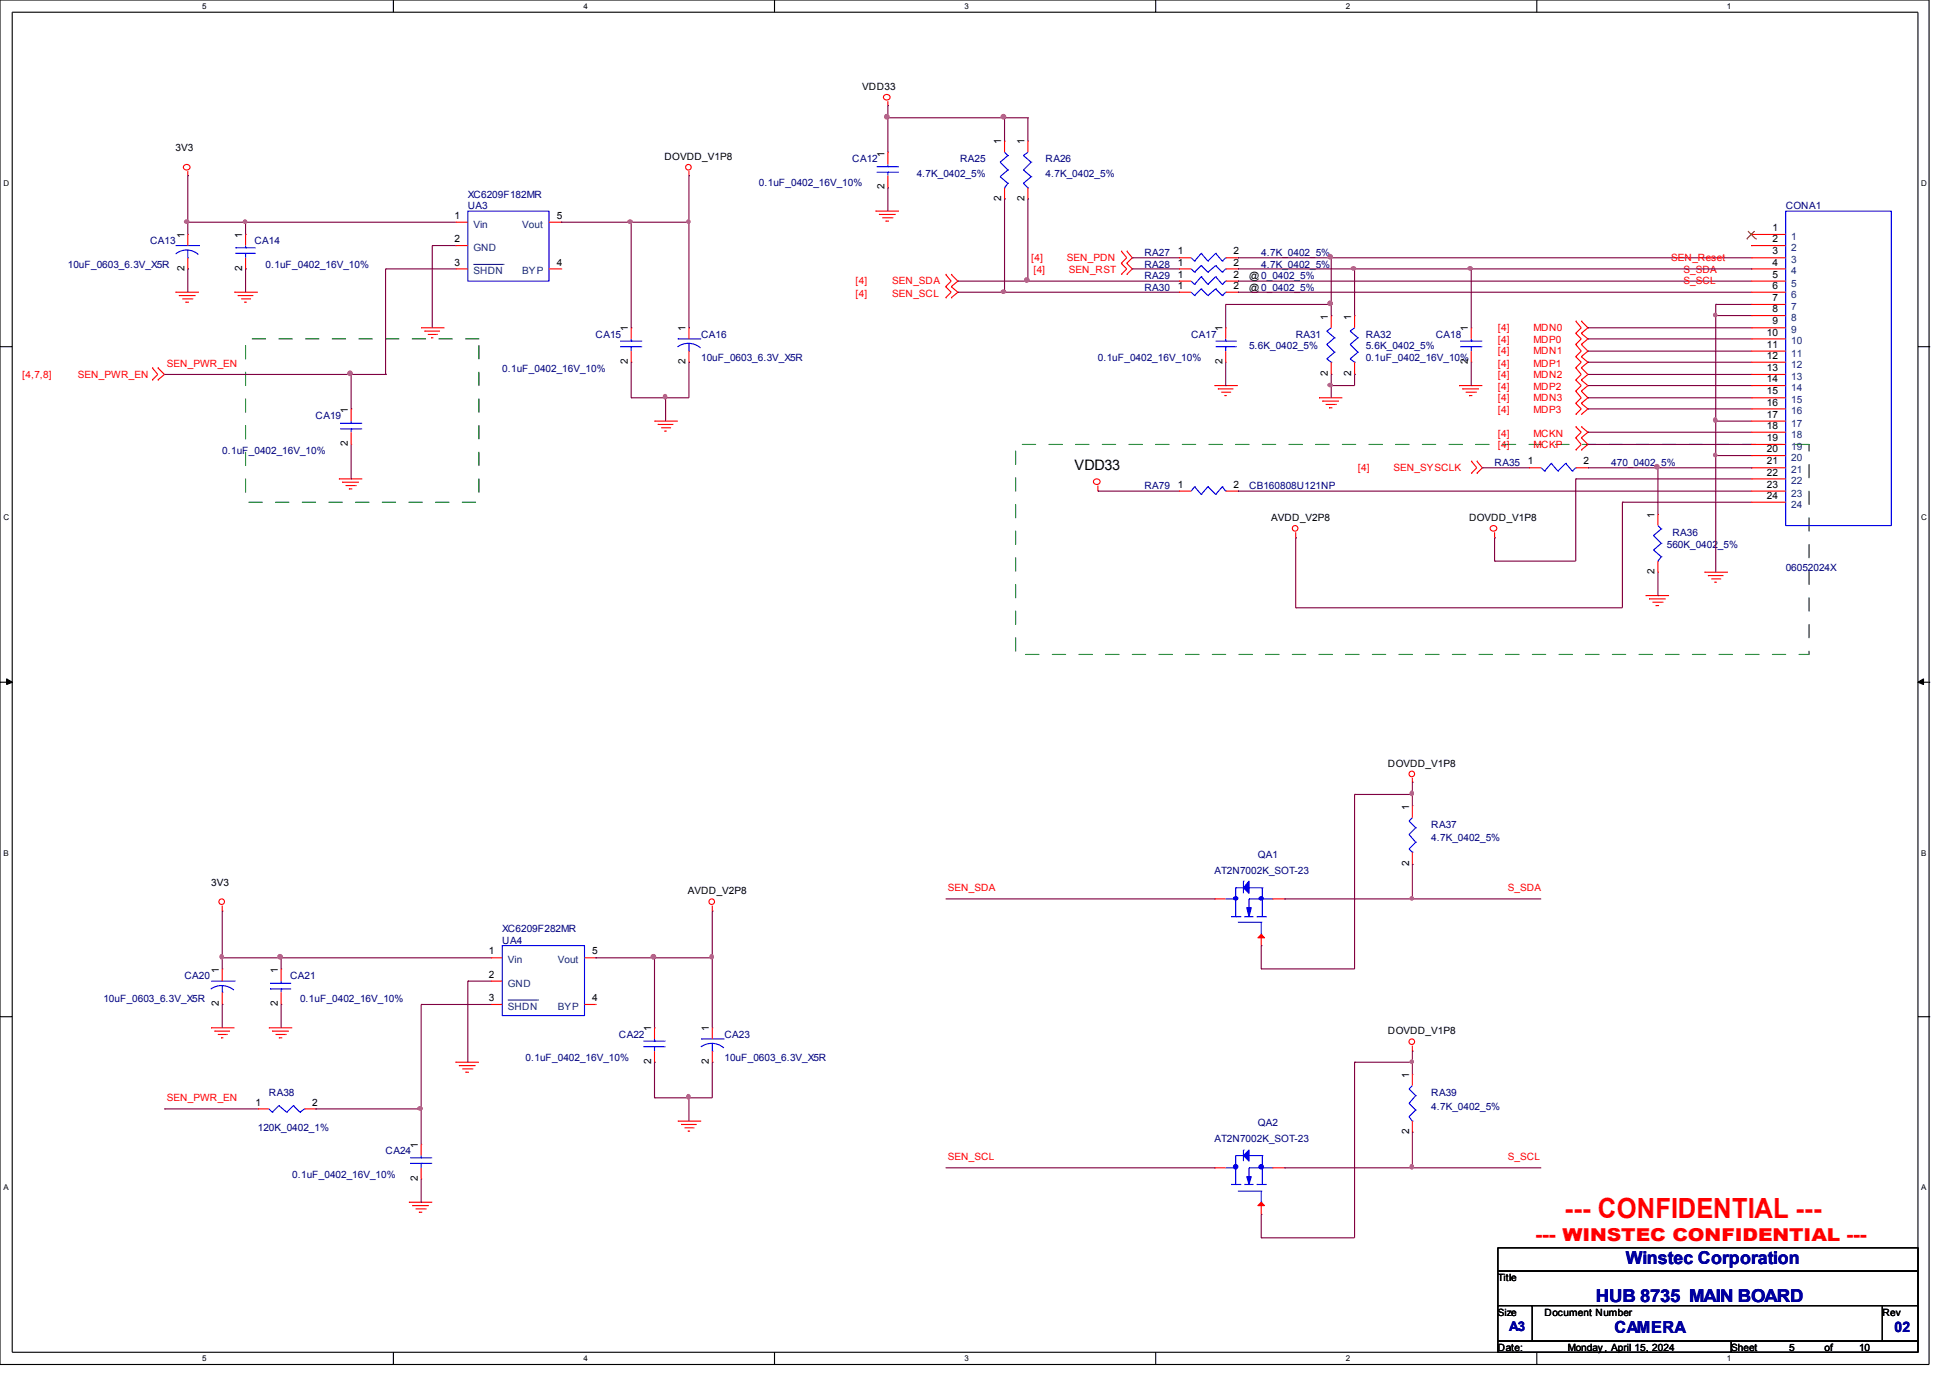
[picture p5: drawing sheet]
<svg xmlns="http://www.w3.org/2000/svg" width="297mm" height="210mm" viewBox="0 0 297 210" stroke-linecap="round" stroke-linejoin="round" font-family="sans-serif">
<path d="M0 0h294v207.9h-294zM1.9 1.9h290.4v204.2h-290.4z" fill="none" stroke="#000" stroke-width=".17"/>
<g fill="#fff">
<path d="M30.8 .3h.7v1.4h-.7z" fill-rule="evenodd"/>
<path d="M30.8 206.4h.7v1.4h-.7z" fill-rule="evenodd"/>
</g>
<path d="M59.9 0v1.9M59.9 206.1v1.8" fill="none" stroke="#000" stroke-width=".17"/>
<g fill="#fff">
<path d="M88.9 .3h.7v1.4h-.7z" fill-rule="evenodd"/>
<path d="M88.9 206.4h.7v1.4h-.7z" fill-rule="evenodd"/>
</g>
<path d="M118 0v1.9M118 206.1v1.8" fill="none" stroke="#000" stroke-width=".17"/>
<g fill="#fff">
<path d="M147 .3h.7v1.4h-.7z" fill-rule="evenodd"/>
<path d="M147 206.4h.7v1.4h-.7z" fill-rule="evenodd"/>
</g>
<path d="M176.1 0v1.9M176.1 206.1v1.8" fill="none" stroke="#000" stroke-width=".17"/>
<g fill="#fff">
<path d="M205.1 .3h.6v1.4h-.6z" fill-rule="evenodd"/>
<path d="M205.1 206.4h.6v1.4h-.6z" fill-rule="evenodd"/>
</g>
<path d="M234.2 0v1.9M234.2 206.1v1.8" fill="none" stroke="#000" stroke-width=".17"/>
<g fill="#fff">
<path d="M263.1 .3h.7v1.4h-.7z" fill-rule="evenodd"/>
<path d="M263.1 206.4h.7v1.4h-.7z" fill-rule="evenodd"/>
<path d="M.5 27.3h.9v1.3h-.9z" fill-rule="evenodd"/>
<path d="M292.8 27.3h.8v1.3h-.8z" fill-rule="evenodd"/>
<path d="M.5 78.2h.9v1.4h-.9z" fill-rule="evenodd"/>
<path d="M292.8 78.2h.8v1.4h-.8z" fill-rule="evenodd"/>
</g>
<path d="M0 52.8h1.9M292.3 52.8h1.8" fill="none" stroke="#000" stroke-width=".17"/>
<g fill="#fff">
<path d="M.5 129.4h.9v1.3h-.9z" fill-rule="evenodd"/>
<path d="M292.8 129.4h.8v1.3h-.8z" fill-rule="evenodd"/>
</g>
<path d="M0 104h1.9M292.3 104h1.8" fill="none" stroke="#000" stroke-width=".17"/>
<path d="M1 103.5l.9 .5-.9 .3zM292.3 104l.8-.5v.8z" fill="#000" stroke="#000" stroke-width=".17"/>
<g fill="#fff">
<path d="M.5 180.3h.9v1.4h-.9z" fill-rule="evenodd"/>
<path d="M292.8 180.3h.8v1.4h-.8z" fill-rule="evenodd"/>
</g>
<path d="M0 154.9h1.9M292.3 154.9h1.8M228.3 190.2h64v3.5h-64zM228.3 193.7h64v5.3h-64zM228.3 199h5.2v5.4h-5.2zM233.5 199h53.4v5.4h-53.4zM286.9 199h5.4v5.4h-5.4zM228.3 204.4h35.5v1.7h-35.5zM263.8 204.4h28.5v1.7h-28.5z" fill="none" stroke="#000" stroke-width=".17"/>
<path d="M37.4 51.6h35.6v24.9h-35.6zM154.8 67.7h120.9v32h-120.9z" fill="none" stroke="#008000" stroke-width=".17" stroke-dasharray="2 2 2 2 2 2 2 2"/>
<path d="M135.3 15.4v.7" fill="none" stroke="#f00" stroke-width=".17" stroke-dasharray="2 2 2 2 2 2 2 2" stroke-linecap="butt"/>
<g fill="none" stroke="#f00" stroke-width=".17">
<path d="M28.6 26.8h.1M28.6 35.7h.1M28.6 26.1v.7M28.6 35.7v1.7M28.6 39.3v1.7M37.4 35.7h.1M37.4 35.7v1.7M37.4 39.3v1.7M69.4 33.9h.1M69.4 37.4h.1M69.4 33.9h1.9M69.4 37.4h1.9"/>
<path d="M83.7 33.9h1.8M85.5 33.9h.1M105 26.8h.1M105 26.1v.7M133.4 32.2h.1M133.4 32.2h3.6M133.9 32.7h.1M133.9 32.7h2.6M134.5 33.2h1.5M135 33.7h.1M135 33.7h.5M135.3 23.2h.1"/>
<path d="M135.3 28.6h.1M135.3 23.2v1.9M135.3 26.8v1.8M136 33.2h.1M153.1 21.5h.1M153.1 30.3h.1M153.1 21.5v1.7M153.1 28.6v1.7M156.6 21.5h.1M156.6 30.3h.1M156.6 21.5v1.7M156.6 28.6v1.7"/>
<path d="M170.9 38.3h.1M170.9 38.3l.8 1-.8 .8M171.7 38.3h.1M171.7 38.3l.9 1-.9 .8M179.7 39.3h.1M179.7 39.3h1.8M186.8 39.3h1.8M188.6 39.3h.1M266.9 35.7h.1M266.9 37.4h.1M266.9 39.3h.1M266.9 37.4h5.2"/>
<path d="M266.9 35.7h5.2M266.9 39.3h5.2M23.2 57.9h.1M23.2 56h.1M23.2 56l.8 1.1-.8 .8M24 56h.1M24 57.9h.1M24 56l1.1 1.1-1.1 .8M26.8 44.5h.1M26.8 44.5h3.5M27.3 45h.1M27.3 45h2.5"/>
<path d="M27.8 45.6h1.5M28.3 46.1h.1M28.3 46.1h.5M28.6 41h.1M29.3 45.6h.1M35.7 44.5h.1M35.7 44.5h3.6M36.2 45h.1M36.2 45h2.4M36.7 45.6h1.4M37.3 46.1h.1M37.3 46.1h.3"/>
<path d="M37.4 41h.1M38.1 45.6h.1M64.2 50h.1M64.2 50h3.5M64.7 50.5h.1M64.7 50.5h2.4M65.2 51h1.3M65.7 51.5h.1M65.7 51.5h.3M66.5 51h.1M69.4 41h.1M69.4 41h1.9"/>
<path d="M83.7 41h1.8M85.5 41h.1M96.2 50h.1M96.2 55.2h.1M96.2 50v1.6M96.2 53.5v1.7M105 50h.1M105 55.2h.1M105 50v1.6M105 53.5v1.7M144.1 43.7h.1M144.1 41.8h.1"/>
<path d="M144.1 45.4h.1M144.1 41.8l.8 1-.8 .9M144.1 43.7l.8 .8-.8 .9M144.9 41.8h.1M144.9 43.7h.1M144.9 45.4h.1M144.9 41.8l1.1 1-1.1 .9M144.9 43.7l1.1 .8-1.1 .9M170.9 40.1h.1M170.9 41.8h.1M170.9 40.1l.8 .9-.8 .8M171.7 40.1h.1"/>
<path d="M171.7 41.8h.1M171.7 40.1l.9 .9-.9 .8M179.7 42.8h.1M179.7 44.5h.1M179.7 41h.1M179.7 44.5h1.8M179.7 42.8h1.8M179.7 41h1.8M185.1 58.8h.1M185.1 58.8h3.5M185.6 59.3h.1M185.6 59.3h2.4"/>
<path d="M186.1 59.8h1.4M186.8 50h.1M186.8 55.2h.1M186.8 44.5h1.8M186.8 42.8h1.8M186.8 41h1.8M186.8 50v1.6M186.8 53.5v1.7M187.5 59.8h.1M188.6 42.8h.1M188.6 44.5h.1M188.6 41h.1"/>
<path d="M202.9 48.1h.1M202.9 57.1h.1M202.9 48.1v1.9M202.9 55.2v1.9M206.4 48.1h.1M206.4 57.1h.1M206.4 48.1v1.9M206.4 55.2v1.9M222.3 58.8h.1M222.3 58.8h3.6M222.8 59.3h.1M222.8 59.3h2.6"/>
<path d="M223.4 59.8h1.5M224.2 50h.1M224.2 55.2h.1M224.2 50v1.6M224.2 53.5v1.7M224.9 59.8h.1M240.1 56h.1M240.1 54.4h.1M240.1 52.5h.1M240.1 50.8h.1M240.1 48.9h.1M240.1 59.6h.1"/>
<path d="M240.1 57.9h.1M240.1 54.4l.9 .8-.9 .8M240.1 52.5l.9 1-.9 .9M240.1 48.9l.9 1.1-.9 .8M240.1 50.8l.9 .8-.9 .9M240.1 57.9l.9 .9-.9 .8M240.1 56l.9 1.1-.9 .8M240.1 59.6l.9 1-.9 .9M241 54.4h.1M241 56h.1M241 52.5h.1M241 48.9h.1"/>
<path d="M241 50.8h.1M241 57.9h.1M241 59.6h.1M241 54.4l1 .8-1 .8M241 52.5l1 1-1 .9M241 48.9l1 1.1-1 .8M241 50.8l1 .8-1 .9M241 57.9l1 .9-1 .8M241 56l1 1.1-1 .8M241 59.6l1 1-1 .9M266.9 41h.1M266.9 42.8h.1"/>
<path d="M266.9 44.5h.1M266.9 46.4h.1M266.9 48.1h.1M266.9 50h.1M266.9 51.6h.1M266.9 53.5h.1M266.9 55.2h.1M266.9 57.1h.1M266.9 58.8h.1M266.9 44.5h5.2M266.9 50h5.2M266.9 58.8h5.2"/>
<path d="M266.9 42.8h5.2M266.9 41h5.2M266.9 46.4h5.2M266.9 48.1h5.2M266.9 51.6h5.2M266.9 53.5h5.2M266.9 55.2h5.2M266.9 57.1h5.2M51.6 73h.1M51.6 73h3.6M52.2 73.5h.1M52.2 73.5h2.5"/>
<path d="M52.7 74h1.5M53.2 74.5h.1M53.2 74.5h.5M53.5 62.3h.1M53.5 67.7h.1M53.5 62.3v1.9M53.5 65.9v1.8M54.2 74h.1M99.7 64.2h.1M99.7 64.2h3.6M100.2 64.7h.1M100.2 64.7h2.4"/>
<path d="M100.8 65.2h1.3M101.3 65.7h.1M101.3 65.7h.3M102.1 65.2h.1M167.3 74.8h.1M167.3 74v.8M179.7 74.8h.1M179.7 74.8h1.8M186.6 60.3h.1M186.6 60.3h.3M186.8 74.8h1.8M188.6 74.8h.1"/>
<path d="M201 60.6h.1M201 60.6h3.6M201.5 61.1h.1M201.5 61.1h2.5M202 61.6h1.5M202.5 62.1h.1M202.5 62.1h.5M203.5 61.6h.1M223.9 60.3h.1M223.9 60.3h.5M224.2 72.1h.1M224.2 70.3h.1"/>
<path d="M224.2 70.3l.8 1-.8 .8M225 70.3h.1M225 72.1h.1M225 70.3l.9 1-.9 .8M233 71.3h.1M233 71.3h1.9M240.1 68.6h.1M240.1 66.7h.1M240.1 65h.1M240.1 63.2h.1M240.1 61.5h.1M240.1 66.7l.9 1-.9 .9"/>
<path d="M240.1 65l.9 .9-.9 .8M240.1 61.5l.9 .8-.9 .9M240.1 71.3h1.9M241 66.7h.1M241 68.6h.1M241 65h.1M241 61.5h.1M241 63.2h.1M241 66.7l1 1-1 .9M241 65l1 .9-1 .8M241 61.5l1 .8-1 .9M242 71.3h.1"/>
<path d="M252.6 78.4h.1M252.6 78.4v1.7M266.9 60.6h.1M266.9 62.3h.1M266.9 64.2h.1M266.9 65.9h.1M266.9 67.7h.1M266.9 69.4h.1M266.9 71.3h.1M266.9 73h.1M266.9 74.8h.1M266.9 76.5h.1"/>
<path d="M266.9 64.2h5.2M266.9 60.6h5.2M266.9 73h5.2M266.9 62.3h5.2M266.9 65.9h5.2M266.9 67.7h5.2M266.9 69.4h5.2M266.9 71.3h5.2M266.9 74.8h5.2M266.9 76.5h5.2M197.4 82h.1M197.4 81.1v.9"/>
<path d="M227.8 82h.1M227.8 81.1v.9M250.8 90.8h.1M250.8 90.8h3.5M251.3 91.3h.1M251.3 91.3h2.5M251.8 91.8h1.5M252.3 92.3h.1M252.3 92.3h.5M252.6 87.2h.1M252.6 85.5v1.7M253.3 91.8h.1"/>
<path d="M259.8 87.2h.1M259.8 87.2h3.5M260.3 87.7h.1M260.3 87.7h2.3M260.8 88.2h1.3M261.3 88.7h.1M261.3 88.7h.3M262.1 88.2h.1M215.2 119.2h.1M215.2 118.5v.7M33.9 138.9h.1M33.9 138v.9"/>
<path d="M108.5 138.9h.1M108.5 138v.9M185.1 137h.1M185.1 137h1.7M193.9 137h1.8M195.7 137h.1M215.2 122.8h.1M215.2 131.7h.1M215.2 122.8v1.8M215.2 129.9v1.8M32.2 156.6h.1M32.2 156.6h3.5"/>
<path d="M32.7 157.1h.1M32.7 157.1h2.4M33.2 157.6h1.3M33.7 158.2h.1M33.7 158.2h.3M33.9 147.7h.1M33.9 153.1h.1M33.9 147.7v1.8M33.9 151.2v1.9M34.5 157.6h.1M41 156.6h.1M41 156.6h3.5"/>
<path d="M41.5 157.1h.1M41.5 157.1h2.5M42 157.6h1.5M42.5 158.2h.1M42.5 158.2h.5M42.8 147.7h.1M42.8 153.1h.1M42.8 147.7v1.8M42.8 151.2v1.9M43.5 157.6h.1M74.8 146h.1M74.8 153.1h.1"/>
<path d="M74.8 149.5h.1M74.8 146h1.7M74.8 153.1h1.7M74.8 149.5h1.7M89.1 146h1.7M89.1 153.1h1.7M90.8 146h.1M90.8 153.1h.1M99.7 156.6h.1M99.7 156.6v1.7M108.5 156.6h.1M108.5 156.6v1.7"/>
<path d="M192.2 144.1h.1M192.2 142.4v1.7M215.2 159.3v.9M39.3 169h.1M39.3 169h1.7M46.4 169h1.7M48.1 169h.1M64.2 174.4h.1M64.2 179.7h.1M64.2 174.4v1.7M64.2 178v1.7M69.4 161.9h.1"/>
<path d="M69.4 161.9h3.6M69.9 162.4h.1M69.9 162.4h2.6M70.4 162.9h1.6M71 163.4h.1M71 163.4h.5M72 162.9h.1M99.7 161.9h.1M99.7 160.2v1.7M103.3 170.9h.1M103.3 170.9h3.5M103.8 171.4h.1"/>
<path d="M103.8 171.4h2.4M104.3 171.9h1.4M104.8 172.4h.1M104.8 172.4h.4M105.7 171.9h.1M108.5 161.9h.1M108.5 160.2v1.7M185.1 178h.1M185.1 178h1.7M193.9 178h1.8M195.7 178h.1M215.2 160.2h.1"/>
<path d="M215.2 163.7h.1M215.2 172.6h.1M215.2 163.7v1.7M215.2 170.9v1.7M62.3 183.2h.1M62.3 183.2h3.6M62.8 183.7h.1M62.8 183.7h2.6M63.3 184.2h1.6M63.8 184.7h.1M63.8 184.7h.5M64.9 184.2h.1"/>
<path d="M192.2 185.1h.1M192.2 183.2v1.9"/>
<circle cx="135.2" cy="14.8" r=".47"/>
<circle cx="28.5" cy="25.5" r=".47"/>
<circle cx="104.9" cy="25.5" r=".42"/>
<circle cx="167.2" cy="73.4" r=".47"/>
<circle cx="197.4" cy="80.5" r=".42"/>
<circle cx="227.6" cy="80.5" r=".47"/>
<circle cx="215.1" cy="117.9" r=".42"/>
<circle cx="33.8" cy="137.4" r=".42"/>
<circle cx="108.5" cy="137.4" r=".42"/>
<circle cx="215.1" cy="158.8" r=".42"/>
</g>
<g fill="none" stroke="#00f" stroke-width=".17">
<path d="M26.8 37.4h3.5M28.6 39.3h.1M28.6 38.1a2.65 2.65 0 0 1 1.6 .7M28.6 38.1l-.9 .1-.9 .5M28.6 38.1v1.2M30.3 37.4h.1M35.9 38.6h.1M35.9 37.8h.1M35.9 38.6h3M35.9 37.8h3M37.4 37.8h.1M37.4 38.6h.1"/>
<path d="M37.4 37.4v.4M37.4 38.6v.7M71.3 32.2h12.4v10.6h-12.4zM133.6 26.2h3.2M133.6 25.4h3.2M135.3 25.4h.1M135.3 26.2h.1M135.3 25.1v.3M135.3 26.2v.6M136.8 26.2h.1M136.8 25.4h.1M152.4 24.7h.1"/>
<path d="M152.4 26.9h.1M152.4 24.7l1.2 1.2M152.4 26.9l1.2 1M153.1 28.6h.1M153.1 23.2l.5 .5M153.6 23.7h.1M153.6 25.9h.1M153.6 27.9h.1M153.6 23.7l-1.2 1M153.6 25.9l-1.2 1M153.6 27.9l-.5 .7M156 23.7h.1"/>
<path d="M156 25.9h.1M156 27.9h.1M156 23.7l1.1 1M156 25.9l1.1 1M156 27.9l.6 .7M156.6 28.6h.1M156.6 23.2l-.6 .5M157.1 24.7h.1M157.1 26.9h.1M157.1 24.7l-1.1 1.2M157.1 26.9l-1.1 1M181.5 39.3l.5 .5"/>
<path d="M182 39.8h.1M183 38.6h.1M183 38.6l-1 1.2M183 38.6l1.1 1.2M184.1 39.8h.1M185.3 38.6h.1M185.3 38.6l-1.2 1.2M185.3 38.6l1 1.2M186.3 39.8h.1M186.8 39.3h.1M186.8 39.3l-.5 .5M272.1 32.2h16.1v47.9h-16.1z"/>
<path d="M94.5 52.8h3.2M94.5 52h3.2M96.2 52h.1M96.2 52.8h.1M96.2 51.6v.4M96.2 52.8v.7M97.7 52.8h.1M97.7 52h.1M103.3 51.6h.1M103.3 51.6h3.5M105 53.5h.1M105 52.3h-.1a2.82 2.82 0 0 0-1.6 .5"/>
<path d="M105 52.3l1.1 .3 .6 .4M105 52.3v1.2M181.5 42.8l.5 .5M181.5 44.5l.5 .5M181.5 41l.5 .5M182 43.3h.1M182 45h.1M182 41.5h.1M183 42.2h.1M183 44h.1M183 40.5h.1M183 42.2l-1 1.1"/>
<path d="M183 42.2l1.1 1.1M183 44l-1 1M183 44l1.1 1M183 40.5l-1 1M183 40.5l1.1 1M184.1 43.3h.1M184.1 45h.1M184.1 41.5h.1M185.3 42.2h.1M185.3 44h.1M185.3 40.5h.1M185.3 42.2l-1.2 1.1"/>
<path d="M185.3 42.2l1 1.1M185.3 44l-1.2 1M185.3 44l1 1M185.3 40.5l-1.2 1M185.3 40.5l1 1M185.3 52.8h3M185.3 52h3M186.3 43.3h.1M186.3 45h.1M186.3 41.5h.1M186.8 42.8h.1M186.8 44.5h.1"/>
<path d="M186.8 41h.1M186.8 52h.1M186.8 52.8h.1M186.8 42.8l-.5 .5M186.8 44.5l-.5 .5M186.8 41l-.5 .5M186.8 51.6v.4M186.8 52.8v.7M188.3 52.8h.1M188.3 52h.1M202.2 50.5h.1M202.2 52.5h.1"/>
<path d="M202.2 54.7h.1M202.2 50.5l1.2 1M202.2 52.5l1.2 1.2M202.2 54.7l.7 .5M202.9 55.2h.1M202.9 50l-.7 .5M203.4 51.5h.1M203.4 53.7h.1M203.4 51.5l-1.2 1M203.4 53.7l-1.2 1M205.7 50.5h.1M205.7 52.5h.1"/>
<path d="M205.7 54.7h.1M205.7 50.5l1.2 1M205.7 52.5l1.2 1.2M205.7 54.7l.7 .5M206.4 55.2h.1M206.4 50l-.7 .5M206.9 51.5h.1M206.9 53.7h.1M206.9 51.5l-1.2 1M206.9 53.7l-1.2 1M222.5 52.8h3.2M222.5 52h3.2"/>
<path d="M224.2 52h.1M224.2 52.8h.1M224.2 51.6v.4M224.2 52.8v.7M225.7 52.8h.1M225.7 52h.1M51.8 65.4h3.2M51.8 64.5h3.2M53.5 64.5h.1M53.5 65.4h.1M53.5 64.2v.3M53.5 65.4v.5"/>
<path d="M55 65.4h.1M55 64.5h.1M182 74.2h.1M182 74.2l-.5 .6M182 74.2l1 1.2M183 75.4h.1M184.1 74.2h.1M184.1 74.2l-1.1 1.2M184.1 74.2l1.2 1.2M185.3 75.4h.1M186.3 74.2h.1M186.3 74.2l-1 1.2"/>
<path d="M186.3 74.2l.5 .6M186.8 74.8h.1M234.9 71.3l.5 .5M235.4 71.8h.1M236.4 70.6h.1M236.4 70.6l-1 1.2M236.4 70.6l1 1.2M237.4 71.8h.1M238.6 70.6h.1M238.6 70.6l-1.2 1.2M238.6 70.6l1 1.2M239.6 71.8h.1"/>
<path d="M240.1 71.3h.1M240.1 71.3l-.5 .5M252 81.6h.1M252 83.8h.1M252 81.6l1.2 1.2M252 83.8l1.2 1M252.6 85.5h.1M252.6 80.1l.6 .5M253.2 80.6h.1M253.2 82.8h.1M253.2 84.8h.1M253.2 80.6l-1.2 1"/>
<path d="M253.2 82.8l-1.2 1M253.2 84.8l-.6 .7M186.8 137h1.5M187.6 139.7h.1M187.6 139.7h1.5M188.3 135.3h.1M188.3 139.7h.1M188.3 137h.1M188.3 135.3v4.4M188.3 135.3h1.2M189.5 134.3h.1M189.5 134.3v1.8"/>
<path d="M189.7 139.7h.1M189.7 139.7h1.3M190.3 135.3h.1M190.3 137h.1M190.3 137v1.9M190.3 135.3h2.1M190.3 137h3.6M191.5 139.7h.1M191.5 139.7h1.5M192.4 135.3h.1M192.4 135.3v4.4M193.9 137h.1"/>
<path d="M214.7 125.1h.1M214.7 127.2h.1M214.7 129.4h.1M214.7 125.1l1 1.1M214.7 127.2l1 1.2M214.7 129.4l.5 .5M215.2 129.9h.1M215.2 124.6l-.5 .5M215.7 126.2h.1M215.7 128.4h.1M215.7 126.2l-1 1M215.7 128.4l-1 1"/>
<path d="M32.2 149.5h3.5M33.9 151.2h.1M33.9 150.2l.7 .1 1 .6M33.9 150.2h-.1a2.84 2.84 0 0 0-1.6 .5M33.9 150.2v1M35.7 149.5h.1M41.1 150.7h.1M41.1 149.9h.1M41.1 150.7h3.3M41.1 149.9h3.3M42.8 149.9h.1M42.8 150.7h.1"/>
<path d="M42.8 149.5v.4M42.8 150.7v.5M76.5 144.1h12.6v10.7h-12.6zM98 159.5h3.3M98 158.7h3.3M99.7 158.7h.1M99.7 159.5h.1M99.7 158.3v.4M99.7 159.5v.7M101.3 159.5h.1M101.3 158.7h.1M106.8 158.3h.1"/>
<path d="M106.8 158.3h3.6M108.5 159a2.82 2.82 0 0 0-1.7 .5M108.5 159l1.1 .3 .7 .4M108.5 159v1.2M188.6 140.5h3.6M192.2 140.5h.1M192.2 142.4h.1M192.2 140.5v1.9M41 169l.5 .5M41.5 169.5h.1M42.5 168.5h.1M42.5 168.5l-1 1"/>
<path d="M42.5 168.5l1.2 1M43.7 169.5h.1M44.7 168.5h.1M44.7 168.5l-1 1M44.7 168.5l1 1M45.7 169.5h.1M46.4 169h.1M46.4 169l-.7 .5M62.5 177.3h3.2M62.5 176.4h3.2M64.2 176.4h.1M64.2 177.3h.1"/>
<path d="M64.2 176.1v.3M64.2 177.3v.7M65.7 177.3h.1M65.7 176.4h.1M108.5 160.2h.1M186.8 178h1.5M188.3 176.1h.1M188.3 178h.1M188.3 176.1h1.2M188.3 176.1v4.4M189.5 175.3h.1M189.5 175.3v1.7"/>
<path d="M190.3 176.1h.1M190.3 178h.1M190.3 176.1h2.1M190.3 178h3.6M190.3 178v1.7M192.4 176.1h.1M192.4 176.1v4.4M193.9 178h.1M214.7 165.9h.1M214.7 168.1h.1M214.7 170.2h.1M214.7 165.9l1 1.1"/>
<path d="M214.7 168.1l1 1.1M214.7 170.2l.5 .7M215.2 170.9h.1M215.2 165.4l-.5 .5M215.7 167h.1M215.7 169.2h.1M215.7 167l-1 1.1M215.7 169.2l-1 1M187.6 180.5h.1M187.6 180.5h1.5M188.3 180.5h.1M188.6 181.5h3.6"/>
<path d="M189.7 180.5h.1M189.7 180.5h1.3M191.5 180.5h.1M191.5 180.5h1.5M192.2 181.5h.1M192.2 183.2h.1M192.2 181.5v1.7"/>
</g>
<path d="M72.1 40.3h4.6M76.7 40.3h.1M77.4 152.4h4.6M82 152.4h.1" fill="none" stroke="#004080" stroke-width=".17"/>
<path d="M266.2 36.4h.1M266.4 35.2l1.1 1.2M267.4 35.2l-1.2 1.2M267.5 36.4h.1" fill="none" stroke="#804000" stroke-width=".17"/>
<g fill="#00f" stroke="#00f" stroke-width=".17">
<path d="M189.5 176.1l.8-.8v1.7z" fill-rule="evenodd"/>
<path d="M190 179.3h.7l-.4 1.2z" fill-rule="evenodd"/>
<path d="M190.3 134.3v1.8l-.8-.8z" fill-rule="evenodd"/>
<path d="M190 138.3h.7l-.4 1.4z" fill-rule="evenodd"/>
<circle cx="188.3" cy="177.8" r=".34"/>
<circle cx="192.2" cy="177.8" r=".34"/>
<circle cx="188.3" cy="136.9" r=".3"/>
<circle cx="192.2" cy="136.9" r=".3"/>
</g>
<g fill="#f00" stroke="#f00" stroke-width=".17">
<path d="M191.7 183.7l.5-.5 .5 .5z"/>
<path d="M191.7 142.9l.5-.5 .5 .5z"/>
</g>
<g fill="none" stroke="#800040" stroke-width=".17">
<path d="M135.3 16.1h.1M135.3 17.9h.1M135.3 16.1v7.1M135.3 17.9h21.3M153.1 17.9h.1M153.1 17.9v3.6M156.6 17.9h.1M156.6 17.9v3.6M28.6 26.8h.1M28.6 33.9h.1M28.6 33.9h40.8M28.6 26.8v8.9"/>
<path d="M37.4 33.9h.1M37.4 33.9v1.8M65.9 37.4h.1M65.9 37.4v12.6M65.9 37.4h3.5M85.5 33.9h.1M85.5 33.9h19.5M96.2 33.9h.1M96.2 33.9v16.1M105 26.8h.1M105 26.8v23.2M135.3 28.6h.1"/>
<path d="M135.3 28.6v3.6M153.1 30.3h.1M153.1 30.3v14.2M156.6 30.3h.1M156.6 30.3v12.5M172.6 39.3h.1M172.6 39.3h7.1M188.6 39.3h.1M188.6 39.3h78.3M202.9 39.3h.1M202.9 39.3v8.8M25.1 57.1h33.7"/>
<path d="M28.6 41h.1M28.6 41v3.5M37.4 41h.1M37.4 41v3.5M53.5 57.1h.1M53.5 57.1v5.2M58.8 41h.1M58.8 57.1h.1M58.8 41h10.6M58.8 41v16.1M96.2 50h.1M96.2 55.2h.1"/>
<path d="M96.2 55.2v5.4M105 50h.1M105 55.2h.1M105 55.2v5.4h-8.8M146 42.8h.1M146 44.5h.1M146 42.8h33.7M146 44.5h33.7M153.1 44.5h.1M156.6 42.8h.1M172.6 41h.1M172.6 41h7.1"/>
<path d="M186.8 58.8h.1M186.8 46.4h.1M186.8 46.4h16.1M186.8 46.4v3.6M186.8 55.2v3.6M188.6 42.8h.1M188.6 44.5h.1M188.6 41h.1M188.6 42.8h78.3M188.6 44.5h78.3M188.6 41h78.3M202.9 46.4h.1"/>
<path d="M202.9 57.1h.1M202.9 58.8h.1M202.9 48.1h.1M202.9 57.1v3.5M206.4 41h.1M206.4 57.1h.1M206.4 57.1v1.7h-3.5M206.4 41v7.1M224.2 41h.1M224.2 58.8h.1M224.2 41v9M224.2 55.2v3.6"/>
<path d="M242 55.2h.1M242 53.5h.1M242 50h.1M242 51.6h.1M242 58.8h.1M242 57.1h.1M242 57.1h24.9M242 55.2h24.9M242 53.5h24.9M242 50h24.9M242 51.6h24.9M242 58.8h24.9"/>
<path d="M261.5 46.4h.1M261.5 48.1h.1M261.5 46.4v40.8M261.5 46.4h5.4M261.5 48.1h5.4M266.9 41h.1M53.5 73h.1M53.5 62.3h.1M53.5 67.7v5.3M96.2 60.6h.1M101.4 60.6h.1M101.4 60.6v3.6"/>
<path d="M167.3 74.8h.1M167.3 74.8h12.4M188.6 74.8h.1M188.6 74.8h78.3M225.9 71.3h.1M225.9 71.3h7.1M240.1 73h.1M240.1 73h26.8M240.1 73v12.5h-12.3M242 67.7h.1M242 65.9h.1M242 62.3h.1"/>
<path d="M242 60.6h.1M242 71.3h24.9M242 67.7h24.9M242 65.9h24.9M242 62.3h24.9M242 60.6h24.9M247.2 76.5h.1M247.2 76.5h19.7M247.2 76.5v16.1h-49.8M252.6 71.3h.1M252.6 71.3v7.1M261.5 64.2h.1"/>
<path d="M261.5 69.4h.1M261.5 64.2h5.4M261.5 69.4h5.4M266.9 71.3h.1M197.4 92.6h.1M197.4 82h.1M197.4 82v10.6M227.8 85.5h.1M227.8 82h.1M227.8 82v3.5M252.6 90.8h.1M252.6 87.2v3.6"/>
<path d="M215.2 119.2h.1M215.2 119.2v3.6M33.9 138.9h.1M33.9 138.9v8.8M108.5 138.9h.1M108.5 138.9v17.7M144.1 137h41M185.1 137h.1M195.7 137h.1M195.7 137h39.2M206.4 121.1h.1M206.4 121.1v26.6h-14.2"/>
<path d="M206.4 121.1h8.8M215.2 131.7h.1M215.2 121.1h.1M215.2 137h.1M215.2 131.7v5.3M33.9 146h.1M33.9 153.1h.1M33.9 153.1v3.5M33.9 146h40.9M42.8 146h.1M42.8 153.1h.1M42.8 146v1.7"/>
<path d="M42.8 153.1v3.5M64.2 153.1h.1M64.2 153.1h10.6M64.2 153.1v21.3M71.3 149.5h.1M71.3 149.5h3.5M71.3 149.5v12.4M90.8 146h.1M90.8 146h17.7M99.7 146h.1M99.7 146v10.6M108.5 146h.1"/>
<path d="M192.2 144.1h.1M192.2 147.7h.1M192.2 144.1v3.6M25.1 169h.1M25.1 169h14.2M48.1 169h.1M48.1 169h16.1M64.2 169h.1M64.2 179.7v3.5M99.7 161.9h.1M99.7 167.3h.1M99.7 161.9v5.4"/>
<path d="M105 167.3h.1M105 167.3v3.6M108.5 161.9h.1M108.5 161.9v5.4h-8.8M144.1 178h41M185.1 178h.1M195.7 178h.1M195.7 178h39.2M206.4 161.9h.1M206.4 161.9v26.7h-14.2M206.4 161.9h8.8M215.2 160.2h.1"/>
<path d="M215.2 161.9h.1M215.2 172.6h.1M215.2 178h.1M215.2 160.2v3.5M215.2 172.6v5.4M64.2 183.2h.1M192.2 185.1h.1M192.2 188.6h.1M192.2 185.1v3.5"/>
</g>
<g fill="#f0f" stroke="#f0f" stroke-width=".17">
<path d="M261.2 63.7a.3 .3 0 0 1 .4 .3 .3 .3 0 0 1-.4 .3 .41 .41 0 0 1 0-.6z" fill-rule="evenodd"/>
<path d="M101.2 60.2a.3 .3 0 0 1 .4 .3 .3 .3 0 0 1-.4 .2 .41 .41 0 0 1 0-.5z" fill-rule="evenodd"/>
<path d="M108.3 145.5a.3 .3 0 0 1 .4 .3 .3 .3 0 0 1-.4 .3 .41 .41 0 0 1 0-.6z" fill-rule="evenodd"/>
<path d="M33.7 145.5a.3 .3 0 0 1 .3 .3 .3 .3 0 0 1-.3 .3 .41 .41 0 0 1 0-.6z" fill-rule="evenodd"/>
<path d="M104.8 166.8a.3 .3 0 0 1 .4 .3 .3 .3 0 0 1-.4 .3 .41 .41 0 0 1 0-.6z" fill-rule="evenodd"/>
<path d="M215 120.6a.3 .3 0 0 1 .4 .3 .3 .3 0 0 1-.4 .3 .41 .41 0 0 1 0-.6z" fill-rule="evenodd"/>
<path d="M215 177.5a.3 .3 0 0 1 .4 .3 .3 .3 0 0 1-.4 .3 .41 .41 0 0 1 0-.6z" fill-rule="evenodd"/>
<path d="M261.2 63.7a.3 .3 0 0 1 .4 .3 .3 .3 0 0 1-.4 .3 .41 .41 0 0 1 0-.6z" fill-rule="evenodd"/>
<path d="M101.2 60.2a.3 .3 0 0 1 .4 .3 .3 .3 0 0 1-.4 .2 .41 .41 0 0 1 0-.5z" fill-rule="evenodd"/>
<path d="M108.3 145.5a.3 .3 0 0 1 .4 .3 .3 .3 0 0 1-.4 .3 .41 .41 0 0 1 0-.6z" fill-rule="evenodd"/>
<path d="M33.7 145.5a.3 .3 0 0 1 .3 .3 .3 .3 0 0 1-.3 .3 .41 .41 0 0 1 0-.6z" fill-rule="evenodd"/>
<path d="M104.8 166.8a.3 .3 0 0 1 .4 .3 .3 .3 0 0 1-.4 .3 .41 .41 0 0 1 0-.6z" fill-rule="evenodd"/>
<path d="M215 120.6a.3 .3 0 0 1 .4 .3 .3 .3 0 0 1-.4 .3 .41 .41 0 0 1 0-.6z" fill-rule="evenodd"/>
<path d="M215 177.5a.3 .3 0 0 1 .4 .3 .3 .3 0 0 1-.4 .3 .41 .41 0 0 1 0-.6z" fill-rule="evenodd"/>
<circle cx="53.3" cy="56.9" r=".34"/>
<circle cx="261.4" cy="48" r=".25"/>
<circle cx="261.4" cy="69.3" r=".25"/>
<circle cx="156.5" cy="42.7" r=".34"/>
<circle cx="152.9" cy="44.5" r=".3"/>
<circle cx="96" cy="33.8" r=".3"/>
<circle cx="104.9" cy="33.8" r=".25"/>
<circle cx="152.9" cy="17.8" r=".34"/>
<circle cx="135.1" cy="17.8" r=".34"/>
<circle cx="28.5" cy="33.8" r=".3"/>
<circle cx="37.3" cy="33.8" r=".25"/>
<circle cx="42.7" cy="145.8" r=".34"/>
<circle cx="99.6" cy="145.8" r=".34"/>
<circle cx="64" cy="168.9" r=".3"/>
<circle cx="202.7" cy="46.2" r=".34"/>
<circle cx="202.7" cy="39.1" r=".34"/>
<circle cx="206.3" cy="40.9" r=".3"/>
<circle cx="224.1" cy="40.9" r=".3"/>
<circle cx="202.7" cy="58.7" r=".3"/>
<circle cx="215.1" cy="136.9" r=".25"/>
<circle cx="215.1" cy="161.8" r=".25"/>
<circle cx="252.5" cy="71.1" r=".34"/>
</g>
<text font-size="4.2" fill="#f00" x="238.4" y="185.6">--- CONFIDENTIAL ---</text>
<text font-size="2.7" fill="#f00" x="234" y="189.1">--- WINSTEC CONFIDENTIAL ---</text>
<g font-size="2.7" fill="#0000a0">
<text x="247.7" y="192.7">Winstec Corporation</text>
<text x="243.2" y="198.5">HUB 8735 MAIN BOARD</text>
</g>
<text font-size="2.5" fill="#0000a0" x="246" y="203.2">CAMERA</text>
<text font-size="2.2" x="163.7" y="71.6">VDD33</text>
<text font-size="2.2" fill="#0000a0" x="288.7" y="203">02</text>
<text font-size="2" fill="#0000a0" x="230" y="202.9">A3</text>
<g font-size="1.5">
<text x="131.4" y="13.7">VDD33</text>
<text x="26.8" y="23">3V3</text>
<text x="134.8" y="23.9" transform="rotate(-90 134.8 23.9)">1</text>
<text x="152.6" y="22" transform="rotate(-90 152.6 22)">1</text>
<text x="156.1" y="22" transform="rotate(-90 156.1 22)">1</text>
<text x="101.3" y="24.4">DOVDD_V1P8</text>
<text x="134.8" y="28.8" transform="rotate(-90 134.8 28.8)">2</text>
<text x="69.3" y="33.4">1</text>
<text x="84.8" y="33.4">5</text>
<text x="152.6" y="30.6" transform="rotate(-90 152.6 30.6)">2</text>
<text x="156.1" y="30.6" transform="rotate(-90 156.1 30.6)">2</text>
<text x="270.1" y="35.2">1</text>
<text x="28.1" y="41.3" transform="rotate(-90 28.1 41.3)">2</text>
<text x="28.1" y="36.2" transform="rotate(-90 28.1 36.2)">1</text>
<text x="36.9" y="41.3" transform="rotate(-90 36.9 41.3)">2</text>
<text x="36.9" y="36.2" transform="rotate(-90 36.9 36.2)">1</text>
<text x="69.3" y="40.5">3</text>
<text x="69.3" y="36.9">2</text>
<text x="84.8" y="40.5">4</text>
<text x="179.5" y="40.5">1</text>
<text x="179.5" y="38.8">1</text>
<text x="188" y="40.5">2</text>
<text x="188" y="38.8">2</text>
<text x="270.1" y="36.9">2</text>
<text x="270.1" y="38.8">3</text>
<text x="270.1" y="40.5">4</text>
<text x="179.5" y="42.3">1</text>
<text x="179.5" y="44">1</text>
<text x="188" y="42.3">2</text>
<text x="188" y="44">2</text>
<text x="190.3" y="42.5">@ 0_0402_5%</text>
<text x="190.3" y="44.4">@ 0_0402_5%</text>
<text x="270.1" y="42.3">5</text>
<text x="270.1" y="44">6</text>
<text x="270.1" y="45.9">7</text>
<text x="270.1" y="47.6">8</text>
<text x="95.7" y="50.5" transform="rotate(-90 95.7 50.5)">1</text>
<text x="104.5" y="50.5" transform="rotate(-90 104.5 50.5)">1</text>
<text x="186.3" y="50.5" transform="rotate(-90 186.3 50.5)">1</text>
<text x="202.4" y="48.8" transform="rotate(-90 202.4 48.8)">1</text>
<text x="205.9" y="48.8" transform="rotate(-90 205.9 48.8)">1</text>
<text x="223.7" y="50.5" transform="rotate(-90 223.7 50.5)">1</text>
<text x="269.2" y="51.1">10</text>
<text x="269.2" y="53">11</text>
<text x="270.1" y="49.4">9</text>
<text x="95.7" y="55.5" transform="rotate(-90 95.7 55.5)">2</text>
<text x="104.5" y="55.5" transform="rotate(-90 104.5 55.5)">2</text>
<text x="186.3" y="55.5" transform="rotate(-90 186.3 55.5)">2</text>
<text x="202.4" y="57.2" transform="rotate(-90 202.4 57.2)">2</text>
<text x="205.9" y="57.2" transform="rotate(-90 205.9 57.2)">2</text>
<text x="223.7" y="55.5" transform="rotate(-90 223.7 55.5)">2</text>
<text x="269.2" y="54.7">12</text>
<text x="269.2" y="56.6">13</text>
<text x="269.2" y="58.3">14</text>
<text x="53" y="63" transform="rotate(-90 53 63)">1</text>
<text x="269.2" y="60.1">15</text>
<text x="269.2" y="61.8">16</text>
<text x="269.2" y="63.7">17</text>
<text x="269.2" y="65.4">18</text>
<text x="53" y="67.9" transform="rotate(-90 53 67.9)">2</text>
<text x="232.8" y="70.8">1</text>
<text x="241.3" y="70.8">2</text>
<text x="269.2" y="67.2">19</text>
<text x="269.2" y="68.9">20</text>
<text x="269.2" y="70.8">21</text>
<text x="179.5" y="74.3">1</text>
<text x="188" y="74.3">2</text>
<text x="269.2" y="72.5">22</text>
<text x="269.2" y="74.3">23</text>
<text x="269.2" y="76">24</text>
<text x="193.7" y="79.4">AVDD_V2P8</text>
<text x="223.9" y="79.4">DOVDD_V1P8</text>
<text x="252.1" y="78.9" transform="rotate(-90 252.1 78.9)">1</text>
<text x="252.1" y="87.5" transform="rotate(-90 252.1 87.5)">2</text>
<text x="211.5" y="116.8">DOVDD_V1P8</text>
<text x="214.7" y="123.4" transform="rotate(-90 214.7 123.4)">1</text>
<text x="214.7" y="131.9" transform="rotate(-90 214.7 131.9)">2</text>
<text x="32.2" y="135">3V3</text>
<text x="104.8" y="136.3">AVDD_V2P8</text>
<text x="33.4" y="148.3" transform="rotate(-90 33.4 148.3)">1</text>
<text x="42.3" y="148.3" transform="rotate(-90 42.3 148.3)">1</text>
<text x="74.5" y="145.5">1</text>
<text x="74.5" y="149">2</text>
<text x="90.3" y="145.5">5</text>
<text x="33.4" y="153.2" transform="rotate(-90 33.4 153.2)">2</text>
<text x="42.3" y="153.2" transform="rotate(-90 42.3 153.2)">2</text>
<text x="74.5" y="152.6">3</text>
<text x="90.3" y="152.6">4</text>
<text x="99.2" y="157.1" transform="rotate(-90 99.2 157.1)">1</text>
<text x="108" y="157.1" transform="rotate(-90 108 157.1)">1</text>
<text x="211.5" y="157.6">DOVDD_V1P8</text>
<text x="99.2" y="162.2" transform="rotate(-90 99.2 162.2)">2</text>
<text x="108" y="162.2" transform="rotate(-90 108 162.2)">2</text>
<text x="214.7" y="164.3" transform="rotate(-90 214.7 164.3)">1</text>
<text x="38.9" y="168.5">1</text>
<text x="47.6" y="168.5">2</text>
<text x="214.7" y="172.9" transform="rotate(-90 214.7 172.9)">2</text>
<text x="63.7" y="174.9" transform="rotate(-90 63.7 174.9)">1</text>
<text x="63.7" y="180" transform="rotate(-90 63.7 180)">2</text>
<text x="228.3" y="195.2">Title</text>
<text x="228.3" y="200.5">Size</text>
<text x="235.4" y="200.5">Document Number</text>
<text x="286.9" y="200.5">Rev</text>
<text x="228.3" y="205.9">Date:</text>
<text x="238.9" y="205.9">Monday, April 15, 2024</text>
<text x="263.8" y="205.9">Sheet</text>
<text x="272.6" y="205.9">5</text>
<text x="278" y="205.9">of</text>
<text x="283.3" y="205.9">10</text>
</g>
<g font-size="1.5" fill="#000080">
<text x="115.7" y="28.3">0.1uF_0402_16V_10%</text>
<text x="129.9" y="24.7">CA12</text>
<text x="139.7" y="26.9">4.7K_0402_5%</text>
<text x="146.3" y="24.7">RA25</text>
<text x="159.3" y="24.7">RA26</text>
<text x="159.3" y="26.9">4.7K_0402_5%</text>
<text x="71.3" y="31.8">UA3</text>
<text x="71.3" y="30.1">XC6209F182MR</text>
<text x="272.1" y="31.8">CONA1</text>
<text x="10.3" y="40.8">10uF_0603_6.3V_X5R</text>
<text x="22.9" y="37.3">CA13</text>
<text x="38.8" y="37.3">CA14</text>
<text x="40.5" y="40.8">0.1uF_0402_16V_10%</text>
<text x="174.4" y="40.8">RA28</text>
<text x="174.4" y="38.9">RA27</text>
<text x="192.2" y="40.8">4.7K_0402_5%</text>
<text x="192.2" y="38.9">4.7K_0402_5%</text>
<text x="174.4" y="42.5">RA29</text>
<text x="174.4" y="44.4">RA30</text>
<text x="90.8" y="51.5">CA15</text>
<text x="106.8" y="51.5">CA16</text>
<text x="181.5" y="51.5">CA17</text>
<text x="190.3" y="53.2">5.6K_0402_5%</text>
<text x="197.4" y="51.5">RA31</text>
<text x="208.1" y="51.5">RA32</text>
<text x="208.1" y="53.2">5.6K_0402_5%</text>
<text x="218.8" y="51.5">CA18</text>
<text x="76.5" y="56.7">0.1uF_0402_16V_10%</text>
<text x="106.8" y="55">10uF_0603_6.3V_X5R</text>
<text x="167.3" y="55">0.1uF_0402_16V_10%</text>
<text x="208.1" y="55">0.1uF_0402_16V_10%</text>
<text x="48.1" y="63.8">CA19</text>
<text x="33.9" y="69.3">0.1uF_0402_16V_10%</text>
<text x="227.8" y="71">RA35</text>
<text x="245.5" y="71">470_0402_5%</text>
<text x="174.4" y="74.5">RA79</text>
<text x="190.3" y="74.5">CB160808U121NP</text>
<text x="254" y="83.5">560K_0402_5%</text>
<text x="254.8" y="81.6">RA36</text>
<text x="272.1" y="87">06052024X</text>
<text x="191.7" y="130.7">QA1</text>
<text x="218.1" y="126.2">RA37</text>
<text x="218.1" y="128.2">4.7K_0402_5%</text>
<text x="185.1" y="133.3">AT2N7002K_SOT-23</text>
<text x="76.5" y="143.9">UA4</text>
<text x="76.5" y="142.1">XC6209F282MR</text>
<text x="28.1" y="149.2">CA20</text>
<text x="44.2" y="149.2">CA21</text>
<text x="15.7" y="152.7">10uF_0603_6.3V_X5R</text>
<text x="45.7" y="152.7">0.1uF_0402_16V_10%</text>
<text x="80.1" y="161.7">0.1uF_0402_16V_10%</text>
<text x="94.3" y="158.2">CA22</text>
<text x="110.4" y="158.2">CA23</text>
<text x="110.4" y="161.7">10uF_0603_6.3V_X5R</text>
<text x="41" y="167">RA38</text>
<text x="218.1" y="167">RA39</text>
<text x="39.3" y="172.4">120K_0402_1%</text>
<text x="191.7" y="171.5">QA2</text>
<text x="218.1" y="169.2">4.7K_0402_5%</text>
<text x="44.5" y="179.5">0.1uF_0402_16V_10%</text>
<text x="58.8" y="175.9">CA24</text>
<text x="185.1" y="174.1">AT2N7002K_SOT-23</text>
</g>
<g font-size="1.5" fill="#004080">
<text x="72.1" y="34.7">Vin</text>
<text x="79.6" y="34.7">Vout</text>
<text x="72.1" y="41.8">SHDN</text>
<text x="72.1" y="38.3">GND</text>
<text x="79.6" y="41.8">BYP</text>
<text x="273" y="36.6">1</text>
<text x="273" y="38.3">2</text>
<text x="273" y="40.1">3</text>
<text x="273" y="41.8">4</text>
<text x="273" y="43.7">5</text>
<text x="273" y="45.4">6</text>
<text x="273" y="47.2">7</text>
<text x="273" y="48.9">8</text>
<text x="273" y="50.8">9</text>
<text x="273" y="52.5">10</text>
<text x="273" y="54.4">11</text>
<text x="273" y="56">12</text>
<text x="273" y="57.9">13</text>
<text x="273" y="59.6">14</text>
<text x="273" y="61.5">15</text>
<text x="273" y="63.2">16</text>
<text x="273" y="65">17</text>
<text x="273" y="66.7">18</text>
<text x="273" y="68.6">19</text>
<text x="273" y="70.3">20</text>
<text x="273" y="72.1">21</text>
<text x="273" y="73.8">22</text>
<text x="273" y="75.7">23</text>
<text x="273" y="77.4">24</text>
<text x="77.4" y="146.8">Vin</text>
<text x="85" y="146.8">Vout</text>
<text x="77.4" y="153.9">SHDN</text>
<text x="77.4" y="150.4">GND</text>
<text x="85" y="153.9">BYP</text>
</g>
<g font-size="1.5" fill="#f00">
<text x="157.1" y="39.8">[4]</text>
<text x="157.5" y="41.7">[4]</text>
<text x="162.6" y="39.8">SEN_PDN</text>
<text x="162.9" y="41.7">SEN_RST</text>
<text x="254.7" y="39.8">SEN_Reset</text>
<text x="256.5" y="41.7">S_SDA</text>
<text x="130.4" y="43.3">[4]</text>
<text x="130.4" y="45.2">[4]</text>
<text x="136" y="43.3">SEN_SDA</text>
<text x="136" y="45.2">SEN_SCL</text>
<text x="256.5" y="43.3">S_SCL</text>
<text x="228.3" y="50.5">[4]</text>
<text x="228.3" y="52.3">[4]</text>
<text x="233.7" y="50.5">MDN0</text>
<text x="233.7" y="52.3">MDP0</text>
<text x="3.4" y="57.6">[4,7,8]</text>
<text x="11.9" y="57.6">SEN_PWR_EN</text>
<text x="25.4" y="55.9">SEN_PWR_EN</text>
<text x="228.3" y="55.9">[4]</text>
<text x="228.3" y="54">[4]</text>
<text x="228.3" y="59.4">[4]</text>
<text x="228.3" y="57.6">[4]</text>
<text x="233.7" y="55.9">MDP1</text>
<text x="233.7" y="54">MDN1</text>
<text x="233.7" y="59.4">MDP2</text>
<text x="233.7" y="57.6">MDN2</text>
<text x="228.3" y="63">[4]</text>
<text x="228.3" y="61.1">[4]</text>
<text x="233.7" y="63">MDP3</text>
<text x="233.7" y="61.1">MDN3</text>
<text x="206.9" y="71.8">[4]</text>
<text x="212.3" y="71.8">SEN_SYSCLK</text>
<text x="228.3" y="68.2">[4]</text>
<text x="228.3" y="66.5">[4]</text>
<text x="233.7" y="68.2">MCKP</text>
<text x="233.7" y="66.5">MCKN</text>
<text x="144.4" y="135.8">SEN_SDA</text>
<text x="229.8" y="135.8">S_SDA</text>
<text x="25.4" y="167.8">SEN_PWR_EN</text>
<text x="144.4" y="176.8">SEN_SCL</text>
<text x="229.8" y="176.8">S_SCL</text>
</g>
<g font-size="1.2">
<text x="30.8" y="1.4">5</text>
<text x="88.9" y="1.4">4</text>
<text x="147" y="1.4">3</text>
<text x="205.1" y="1.4">2</text>
<text x="263.1" y="1.4">1</text>
<text x=".5" y="28.3">D</text>
<text x="292.8" y="28.3">D</text>
<text x=".5" y="79.2">C</text>
<text x="292.8" y="79.2">C</text>
<text x=".5" y="130.4">B</text>
<text x="292.8" y="130.4">B</text>
<text x=".5" y="181.4">A</text>
<text x="292.8" y="181.4">A</text>
<text x="30.8" y="207.4">5</text>
<text x="88.9" y="207.4">4</text>
<text x="147" y="207.4">3</text>
<text x="205.1" y="207.4">2</text>
<text x="263.1" y="207.4">1</text>
</g>
</svg>
